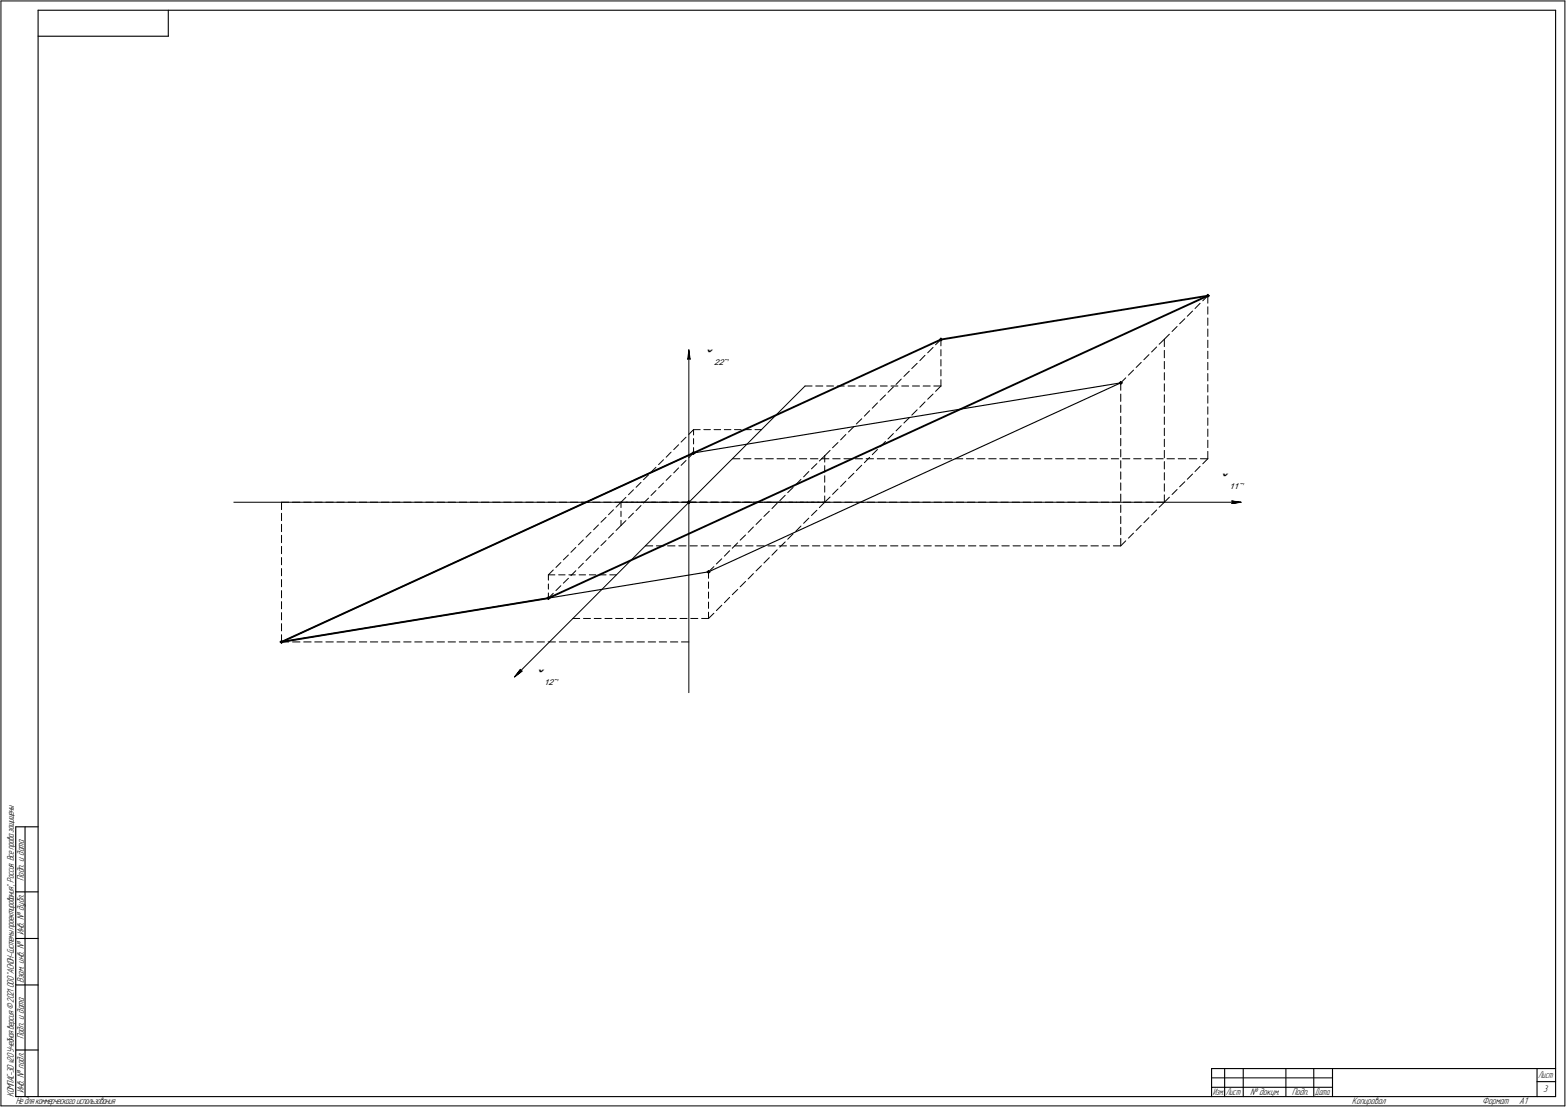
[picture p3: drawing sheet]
<svg xmlns="http://www.w3.org/2000/svg" width="842mm" height="595mm" viewBox="0 0 842 595" stroke-linecap="round" stroke-linejoin="round" font-family="sans-serif">
<g fill="none" stroke="#000" stroke-width=".54">
<path d="M1 1v594zM1 1h841zM842 1v594zM649 159v-1zM649 159v1zM649 159h.1M650 159h.1M649 158l1 1zM649 158v1zM649 159h1zM649 160l1-1zM649 159v4z"/>
<path d="M630 178l3-2zM634 174l3-3zM638 170l3-3zM645 163l-2 3zM647 162l2-3zM649 177v4zM649 171v4zM649 165v4zM370 193h.1M370 188l1 5zM370 193h1zM370 188v5z"/>
<path d="M370 188v184zM490 198l3-3zM497 191l-2 3zM499 190l3-3zM503 185l3-2zM505 183h1zM506 183h.1M506 182h.1M506 182v1zM506 182l-1 1zM506 182l1 1zM506 183h1z"/>
<path d="M506 199v3zM506 193v4zM506 188v3zM506 183v3zM611 198l3-3zM615 193l3-2zM619 189l3-2zM623 185l3-3zM626 194v4zM626 188v4zM626 182v4zM626 182l3-2z"/>
<path d="M649 195v4zM649 189v4zM649 183v4zM433 208h4zM433 208l-156 156zM439 208h3zM444 208h4zM450 208h4zM456 208h4zM462 208h4zM468 208h3zM472 217l-3 2z"/>
<path d="M473 215l3-3zM473 208h4zM478 211l2-3zM479 208h4zM485 204l-3 3zM485 208h4zM486 202l3-2zM491 208h3zM496 208h4zM497 216l-2 3zM499 215l3-3zM502 208h4z"/>
<path d="M503 210l3-2zM506 204v4zM602 206l1 1zM602 206h1zM603 206h.1M602 206h.1M603 206l2-3zM603 205v1zM603 205l-1 1zM603 207v-1zM603 218v4zM603 212v4z"/>
<path d="M603 206v4zM607 202l3-3zM626 218v4zM626 212v4zM626 206v4zM626 200v4zM649 219v4zM649 213v4zM649 207v4zM649 201v4zM366 238l3-3zM370 234l3-3z"/>
<path d="M373 231v3zM373 236v3zM373 231h4zM378 231h4zM384 231h4zM389 231h4zM395 231h4zM400 231h4zM406 231h4zM455 234l-3 2zM456 232l3-3zM461 228l2-3z"/>
<path d="M468 221l-3 3zM478 236l2-3zM482 232l3-3zM486 227l3-2zM493 220l-3 3zM603 236v4zM603 230v4zM603 224v4zM626 236v4zM626 230v4zM626 224v4zM649 237v4z"/>
<path d="M649 231v4zM649 225v4zM346 258l3-3zM350 254l3-3zM357 247l-3 3zM358 258l3-2zM361 243l-3 3zM362 242l3-3zM365 252l-3 2zM366 250l3-2zM370 246l3-2zM372 244h1z"/>
<path d="M373 244h.1M373 243h.1M373 243v1zM373 243l-1 1zM373 243l1 1zM373 244h1zM373 241v3zM394 247h4zM400 247h4zM406 247h4zM412 247h4zM418 247h4z"/>
<path d="M424 247h4zM430 247h4zM431 258l-3 3zM435 253l-3 3zM436 247h4zM436 252l3-3zM441 248l2-3zM442 247h4zM443 256v3zM443 250v4zM443 245v3zM443 245l3-3z"/>
<path d="M448 241l3-3zM448 247h4zM454 247h4zM455 259l-3 3zM456 257l3-3zM460 247h4zM461 253l2-3zM466 247h4zM468 246l-3 3zM469 244l3-2zM472 247h4zM473 240l3-3z"/>
<path d="M478 247h4zM484 247h4zM490 247h4zM496 247h4zM502 247h4zM508 247h4zM514 247h4zM520 247h4zM526 247h4zM532 247h4zM538 247h4zM544 247h4z"/>
<path d="M550 247h4zM556 247h4zM562 247h4zM568 247h4zM574 247h4zM580 247h4zM586 247h4zM592 247h4zM598 247h4zM603 260v4zM603 254v4zM603 248v4z"/>
<path d="M603 242v4zM604 247h4zM610 247h4zM616 247h4zM622 247h4zM626 254v4zM626 248v4zM626 242v4zM628 247h4zM634 247h4zM638 258l3-3zM639 247h5z"/>
<path d="M645 251l-2 2zM645 247h4zM647 249l2-2zM649 243v4zM126 270h541zM151 270h4zM151 270v4zM151 276v4zM157 270h4zM163 270h4zM169 270h4zM175 270h4z"/>
<path d="M181 270h4zM187 270h4zM193 270h4zM199 270h4zM205 270h4zM211 270h4zM217 270h4zM223 270h4zM229 270h4zM235 270h4zM241 270h4zM247 270h4z"/>
<path d="M253 270h4zM259 270h4zM265 270h4zM271 270h4zM277 270h4zM283 270h4zM289 270h4zM295 270h4zM301 270h4zM307 270h4zM313 270h4zM319 270h4z"/>
<path d="M325 270h4zM327 277l3-3zM331 270h4zM331 273l3-3zM334 270h3zM334 270v3zM334 275v3zM334 280v3zM334 270l3-3zM337 270h4zM338 278l3-2zM338 266l3-3z"/>
<path d="M339 270h4zM342 262l3-3zM343 270h4zM345 272l-3 2zM345 270h3zM346 270l3-2zM349 270h4zM350 266l3-2zM350 270h4zM354 262l3-2zM354 270h4zM356 270h3z"/>
<path d="M361 270h3zM361 270h4zM366 270h4zM367 270h3zM370 270v1zM370 270h.1M371 270h.1M370 269l1 1zM370 269v1zM370 271l1-1zM370 270h4zM376 270h4z"/>
<path d="M382 270h4zM388 270h3zM388 270h4zM394 270h3zM394 270h4zM399 270h4zM400 270h4zM405 270h4zM406 270h4zM411 278l3-3zM411 270h4zM412 270h4z"/>
<path d="M417 270h3zM418 271l-3 2zM418 270h4zM419 269l3-3zM422 270h4zM424 265l2-3zM424 270h4zM428 270h4zM430 270h4zM434 270h4zM436 270h4zM436 277l3-3z"/>
<path d="M440 270h3zM441 273l2-3zM442 270h4zM443 267v3zM443 261v4zM443 270l3-3zM448 266l3-3zM448 270h4zM454 270h4zM460 270h4zM466 270h4zM472 270h4z"/>
<path d="M478 270h4zM484 270h4zM490 270h4zM496 270h4zM502 270h4zM508 270h4zM514 270h4zM520 270h4zM526 270h4zM532 270h4zM538 270h4zM544 270h4z"/>
<path d="M550 270h4zM556 270h4zM562 270h4zM568 270h4zM574 270h4zM580 270h4zM586 270h4zM592 270h4zM598 270h4zM603 278v4zM603 272v4zM603 266v4z"/>
<path d="M604 270h4zM610 270h4zM616 270h4zM622 274l-3 3zM622 270h4zM623 273l3-3zM626 266v4zM626 260v4zM626 270l3-3zM630 266l3-3zM634 262l3-3zM662 271l5-1z"/>
<path d="M662 269l1 1zM662 269l5 1zM663 270l-1 1zM151 282v4zM151 288v4zM151 294v4zM151 300v4zM307 297l3-3zM311 293l3-3zM315 289l3-3zM319 285l3-3zM322 295l-3 2z"/>
<path d="M323 293l3-2zM323 281l3-3zM327 289l3-2zM331 285l3-2zM334 283l3-3zM347 293h4zM353 293h4zM359 293h4zM365 293h4zM371 293h4zM377 293h4zM383 293h4z"/>
<path d="M389 293h4zM392 296l-2 3zM394 295l3-3zM395 293h4zM398 290l3-2zM401 293h4zM405 283l-3 3zM407 282l2-3zM407 293h4zM413 293h4zM418 296l-3 2zM419 293h4z"/>
<path d="M419 294l3-3zM424 290l2-3zM425 293h4zM431 283l-3 3zM431 293h4zM432 281l3-2zM437 293h4zM443 293h4zM449 293h4zM455 293h4zM461 293h4zM467 293h4z"/>
<path d="M473 293h4zM479 293h4zM485 293h4zM491 293h4zM497 293h4zM503 293h4zM509 293h4zM515 293h4zM521 293h4zM527 293h4zM533 293h4zM539 293h4z"/>
<path d="M545 293h4zM551 293h4zM557 293h4zM563 293h4zM569 293h4zM575 293h4zM581 293h4zM587 293h4zM593 293h4zM599 293h4zM603 293l2-2zM603 289v4z"/>
<path d="M603 283v4zM607 289l3-2zM614 282l-3 3zM615 281l3-3zM151 306v4zM151 312v3zM151 317v4zM295 309l3-3zM295 309v3zM295 314v3zM295 319v3zM295 309h3z"/>
<path d="M298 319l-3 3zM299 317l3-2zM299 305l3-3zM300 309h4zM303 314l3-3zM303 301l3-3zM306 309h3zM307 309l3-2zM311 305l3-2zM311 309h4zM315 301l3-2zM317 309h3z"/>
<path d="M322 309h4zM328 309h3zM380 307h1zM380 307l1 1zM381 307h.1M381 307l3-2zM381 308h.1M381 307h1zM381 308l1-1zM381 318v4zM381 313v3zM381 307v4z"/>
<path d="M382 307l-1 1zM382 307h.1M385 303l3-3zM394 320l3-3zM398 315l3-2zM405 308l-3 3zM407 307l2-3zM411 303l3-3zM151 323v4zM151 329v4zM151 335v4zM294 322h1z"/>
<path d="M295 322h.1M295 321h.1M295 321v1zM295 321l-1 1zM295 321l1 1zM295 322h1zM308 332h4zM314 332h3zM320 332h3zM325 332h4zM331 332h4zM337 332h4z"/>
<path d="M343 332h3zM348 332h4zM354 332h4zM360 332h4zM366 332h3zM371 332h4zM377 332h4zM381 332l3-2zM381 329v3zM381 324v3zM385 328l3-3zM392 321l-2 3z"/>
<path d="M151 345v1zM151 345h.1M151 341v4zM152 345h.1M151 345h1zM151 344l1 1zM151 344v1zM151 345h4zM152 345l-1 1zM157 345h4zM163 345h4zM169 345h4z"/>
<path d="M175 345h4zM181 345h4zM187 345h4zM193 345h4zM199 345h4zM205 345h4zM211 345h4zM217 345h4zM223 345h4zM229 345h4zM235 345h4zM241 345h4z"/>
<path d="M247 345h4zM253 345h4zM259 345h4zM265 345h4zM271 345h4zM277 345h4zM280 360l-3 4zM280 360v1zM283 345h4zM289 345h4zM295 345h4zM301 345h4z"/>
<path d="M307 345h4zM313 345h4zM319 345h4zM325 345h4zM331 345h4zM337 345h4zM343 345h4zM349 345h4zM354 345h4zM361 345h3zM366 345h4zM277 364l4-3z"/>
<path d="M280 361h1zM652 579h65zM1 595h841z"/>
</g>
<g fill="none" stroke="#000" stroke-width=".59">
<path d="M20 6v584zM20 6h817zM20 19h71zM91 6v13zM837 6v584zM373 244l230-38zM381 307l222-101zM151 345l222-101zM151 345l230-38zM8 444v146zM8 444h12zM13 444v146z"/>
<path d="M8 479h12zM8 505h12zM8 530h12zM8 564h12zM652 574h185zM652 574v16zM659 574v16zM669 574v16zM691 574v16zM706 574v16zM717 574v16zM827 574v16z"/>
<path d="M8 590h12zM20 590h817zM652 585h7zM659 585h10zM669 585h22zM691 585h15zM706 585h11zM827 581h10z"/>
</g>
<path d="M506 183l143-24zM295 322l354-163zM151 345l144-23zM151 345l355-162z" fill="none" stroke="#000" stroke-width="1"/>
<g fill="#fff" stroke="#fff" stroke-width=".54">
<path d="M370 189h1zM370 189h1zM370 189h1zM370 189h1zM370 189h1zM370 189h1zM370 189h1zM370 189h1zM370 189h1zM370 189h1zM370 189h1zM370 190h1zM370 190h1zM370 190h1zM370 190h1zM370 190h1zM370 190h1zM370 190h1zM370 190h1zM370 190h1zM370 190h1zM370 190h1zM370 190h1zM370 191h1zM370 191h1zM370 191h1zM370 191h1zM370 191h1zM370 191h1zM370 191h1zM370 191h1zM370 191h1zM370 191h1zM370 191h1zM370 192h1zM370 192h1zM370 192h1zM369 192h2zM369 192h3zM369 192h3zM369 192h3zM369 192h3zM369 192h3zM369 192h3zM369 192h3zM369 192h3zM369 193h3zM369 193h3zM369 193h3zM369 193h3zM369 193h3zM369 193h3zM369 193h3zM369 193h3zM369 193h3zM369 193h3zM369 193h3zM369 193h3zM369 194h3z"/>
<path d="M662 269h1zM662 269h1zM662 269h2zM662 269h2zM662 269h3zM662 269h4zM662 269h4zM662 269h4zM662 270h4zM662 270h4zM662 270h5zM662 270h5zM662 270h5zM662 270h5zM662 270h5zM662 270h5zM662 270h5zM662 270h5zM662 270h4zM662 271h4zM662 271h4zM662 271h4zM662 271h4zM662 271h3zM662 271h2zM662 271h2zM662 271h1zM662 271h1z"/>
<path d="M378 186h16zM378 186h16zM378 186h16zM378 187h16zM378 187h16zM378 187h16zM378 187h16zM378 187h16zM378 187h16zM378 187h16zM378 187h16zM378 187h16zM378 187h16zM378 187h16zM378 187h16zM378 188h16zM378 188h16zM378 188h16zM378 188h16zM378 188h16zM378 188h16zM378 188h16zM378 188h16zM378 188h16zM378 188h16zM378 188h16zM378 188h16zM378 189h16zM378 189h16zM378 189h16zM378 189h16zM378 189h16zM378 189h16zM378 189h16zM378 189h16zM378 189h16zM378 189h16zM378 189h16zM378 189h16zM378 190h16zM378 190h16zM378 190h16zM378 190h16zM378 190h16zM378 190h16zM378 190h16zM378 190h16zM378 190h16zM378 190h16zM378 190h16zM378 190h16zM378 191h16zM378 191h16zM378 191h16zM378 191h16zM378 191h16zM378 191h16zM378 191h16zM378 191h16zM378 191h16zM378 191h16zM378 191h16zM378 192h16zM378 192h16zM378 192h16zM378 192h16zM378 192h16zM378 192h16zM378 192h16zM378 192h16zM378 192h16zM378 192h16zM378 192h16zM378 192h16zM378 193h16zM378 193h16zM378 193h16zM378 193h16zM378 193h16zM378 193h16zM378 193h16zM378 193h16zM378 193h16zM378 193h16zM378 193h16zM378 193h16zM378 194h16zM378 194h16zM378 194h16zM378 194h16zM378 194h16zM378 194h16zM378 194h16zM378 194h16zM378 194h16zM378 194h16zM378 194h16zM378 194h16zM378 195h16zM378 195h16zM378 195h16zM378 195h16zM378 195h16zM378 195h16zM378 195h16zM378 195h16zM378 195h16zM378 195h16zM378 195h16zM378 195h16zM378 196h16zM378 196h16zM378 196h16zM378 196h16zM378 196h16zM378 196h16zM378 196h16zM378 196h16zM378 196h16zM378 196h16zM378 196h16zM378 197h16zM378 197h16zM378 197h16zM378 197h16zM378 197h16zM378 197h16zM378 197h16zM378 197h16zM378 197h16zM378 197h16zM378 197h16zM378 197h16zM378 198h16z"/>
<path d="M655 253h16zM655 253h16zM655 253h16zM655 253h16zM655 253h16zM655 253h16zM655 253h16zM655 253h16zM655 253h16zM655 253h16zM655 253h16zM655 254h16zM655 254h16zM655 254h16zM655 254h16zM655 254h16zM655 254h16zM655 254h16zM655 254h16zM655 254h16zM655 254h16zM655 254h16zM655 255h16zM655 255h16zM655 255h16zM655 255h16zM655 255h16zM655 255h16zM655 255h16zM655 255h16zM655 255h16zM655 255h16zM655 255h16zM655 255h16zM655 256h16zM655 256h16zM655 256h16zM655 256h16zM655 256h16zM655 256h16zM655 256h16zM655 256h16zM655 256h16zM655 256h16zM655 256h16zM655 256h16zM655 257h16zM655 257h16zM655 257h16zM655 257h16zM655 257h16zM655 257h16zM655 257h16zM655 257h16zM655 257h16zM655 257h16zM655 257h16zM655 257h16zM655 258h16zM655 258h16zM655 258h16zM655 258h16zM655 258h16zM655 258h16zM655 258h16zM655 258h16zM655 258h16zM655 258h16zM655 258h16zM655 258h16zM655 259h16zM655 259h16zM655 259h16zM655 259h16zM655 259h16zM655 259h16zM655 259h16zM655 259h16zM655 259h16zM655 259h16zM655 259h16zM655 260h16zM655 260h16zM655 260h16zM655 260h16zM655 260h16zM655 260h16zM655 260h16zM655 260h16zM655 260h16zM655 260h16zM655 260h16zM655 260h16zM655 261h16zM655 261h16zM655 261h16zM655 261h16zM655 261h16zM655 261h16zM655 261h16zM655 261h16zM655 261h16zM655 261h16zM655 261h16zM655 261h16zM655 262h16zM655 262h16zM655 262h16zM655 262h16zM655 262h16zM655 262h16zM655 262h16zM655 262h16zM655 262h16zM655 262h16zM655 262h16zM655 262h16zM655 263h16zM655 263h16zM655 263h16zM655 263h16zM655 263h16zM655 263h16zM655 263h16zM655 263h16zM655 263h16zM655 263h16zM655 263h16zM655 263h16zM655 264h16zM655 264h16zM655 264h16zM655 264h16zM655 264h16z"/>
<path d="M287 358h16zM287 358h16zM287 358h16zM287 358h16zM287 359h16zM287 359h16zM287 359h16zM287 359h16zM287 359h16zM287 359h16zM287 359h16zM287 359h16zM287 359h16zM287 359h16zM287 359h16zM287 359h16zM287 360h16zM287 360h16zM287 360h16zM287 360h16zM287 360h16zM287 360h16zM287 360h16zM287 360h16zM287 360h16zM287 360h16zM287 360h16zM287 361h16zM287 361h16zM287 361h16zM287 361h16zM287 361h16zM287 361h16zM287 361h16zM287 361h16zM287 361h16zM287 361h16zM287 361h16zM287 361h16zM287 362h16zM287 362h16zM287 362h16zM287 362h16zM287 362h16zM287 362h16zM287 362h16zM287 362h16zM287 362h16zM287 362h16zM287 362h16zM287 362h16zM287 363h16zM287 363h16zM287 363h16zM287 363h16zM287 363h16zM287 363h16zM287 363h16zM287 363h16zM287 363h16zM287 363h16zM287 363h16zM287 363h16zM287 364h16zM287 364h16zM287 364h16zM287 364h16zM287 364h16zM287 364h16zM287 364h16zM287 364h16zM287 364h16zM287 364h16zM287 364h16zM287 364h16zM287 365h16zM287 365h16zM287 365h16zM287 365h16zM287 365h16zM287 365h16zM287 365h16zM287 365h16zM287 365h16zM287 365h16zM287 365h16zM287 366h16zM287 366h16zM287 366h16zM287 366h16zM287 366h16zM287 366h16zM287 366h16zM287 366h16zM287 366h16zM287 366h16zM287 366h16zM287 366h16zM287 367h16zM287 367h16zM287 367h16zM287 367h16zM287 367h16zM287 367h16zM287 367h16zM287 367h16zM287 367h16zM287 367h16zM287 367h16zM287 367h16zM287 368h16zM287 368h16zM287 368h16zM287 368h16zM287 368h16zM287 368h16zM287 368h16zM287 368h16zM287 368h16zM287 368h16zM287 368h16zM287 368h16zM287 369h16zM287 369h16zM287 369h16zM287 369h16zM287 369h16zM287 369h16zM287 369h16zM287 369h16zM287 369h16zM287 369h16zM287 369h16zM287 369h16z"/>
<path d="M279 359h1zM279 360h1zM279 360h1zM279 360h1zM279 360h1zM279 360h2zM279 360h2zM279 360h2zM279 360h2zM279 360h2zM279 360h2zM279 360h2zM279 361h2zM279 361h2zM279 361h2zM279 361h2zM278 361h4zM278 361h3zM278 361h3zM278 361h3zM278 361h3zM278 361h3zM278 361h3zM278 361h3zM278 362h3zM278 362h3zM278 362h3zM278 362h2zM278 362h2zM278 362h2zM278 362h2zM277 362h3zM277 362h3zM277 362h3zM277 362h3zM277 362h2zM277 363h2zM277 363h2zM277 363h2zM277 363h2zM277 363h2zM277 363h2zM277 363h2zM277 363h2zM277 363h1zM277 363h1zM277 363h1zM277 363h1zM277 364h1z"/>
</g>
<g fill="#000" stroke="#000" stroke-width=".54">
<path d="M370 191h1zM370 191h1zM370 191h1zM370 191h1zM370 191h1zM370 191h1zM370 191h1zM370 191h1zM370 191h1zM370 191h1zM370 192h1zM370 192h1zM370 192h1zM370 192h1zM370 192h1zM370 192h1zM370 192h1zM370 192h1zM370 192h1zM370 192h1zM370 192h1zM370 192h1zM370 193h1zM370 193h1z"/>
<path d="M662 269h1zM663 269h1zM663 270h1zM663 270h2zM663 270h2zM663 270h3zM663 270h4z"/>
<path d="M663 270h4zM663 270h4zM663 270h3zM663 270h2zM663 270h2zM663 270h1zM663 271h1zM662 271h1z"/>
<path d="M279 360h1zM279 360h1zM279 361h1zM279 361h1zM279 361h1zM279 361h1zM279 361h1zM279 361h1zM279 361h1zM278 362h1zM278 362h1zM278 362h1zM278 362h1zM278 362h1zM278 362h1z"/>
<path d="M280 361h1zM280 361h1zM280 361h1zM280 361h1zM279 361h1zM279 361h1zM279 361h1zM279 361h1zM279 361h1zM279 362h1zM279 362h1zM279 362h1zM278 362h1zM278 362h1zM278 362h1zM278 362h1zM278 362h1z"/>
</g>
<g font-size="10.4">
<text x="378" y="195">ˇ</text>
<text x="655" y="262">ˇ</text>
<text x="287" y="367">ˇ</text>
</g>
<g font-size="5.4">
<text x="13" y="474" transform="rotate(-90 13 474)">Подп. и дата</text>
<text x="13" y="503" transform="rotate(-90 13 503)">Инв. № дубл.</text>
<text x="13" y="529" transform="rotate(-90 13 529)">Взам. инв. №</text>
<text x="13" y="559" transform="rotate(-90 13 559)">Подп. и дата</text>
<text x="13" y="588" transform="rotate(-90 13 588)">Инв. № подл.</text>
<text x="830" y="587">3</text>
<text x="7" y="590" transform="rotate(-90 7 590)">КОМПАС-3Dv20Учебнаяверсия©2021 ООО&quot;АСКОН-Системыпроектирования&quot;, Россия. Всеправазащищены.</text>
<text x="8" y="594">Недлякоммерческогоиспользования</text>
<text x="672" y="589">№ докум.</text>
<text x="695" y="589">Подп.</text>
<text x="727" y="594">Копировал</text>
<text x="797" y="594">Формат</text>
<text x="817" y="594">A1</text>
</g>
<g font-size="5.3">
<text x="827" y="580">Лист</text>
<text x="652" y="589">Изм.</text>
<text x="659" y="589">Лист</text>
<text x="707" y="589">Дата</text>
</g>
<g font-size="4.6">
<text x="384" y="196">22˘'</text>
<text x="661" y="263">11˘'</text>
<text x="293" y="368">12˘'</text>
</g>
</svg>
